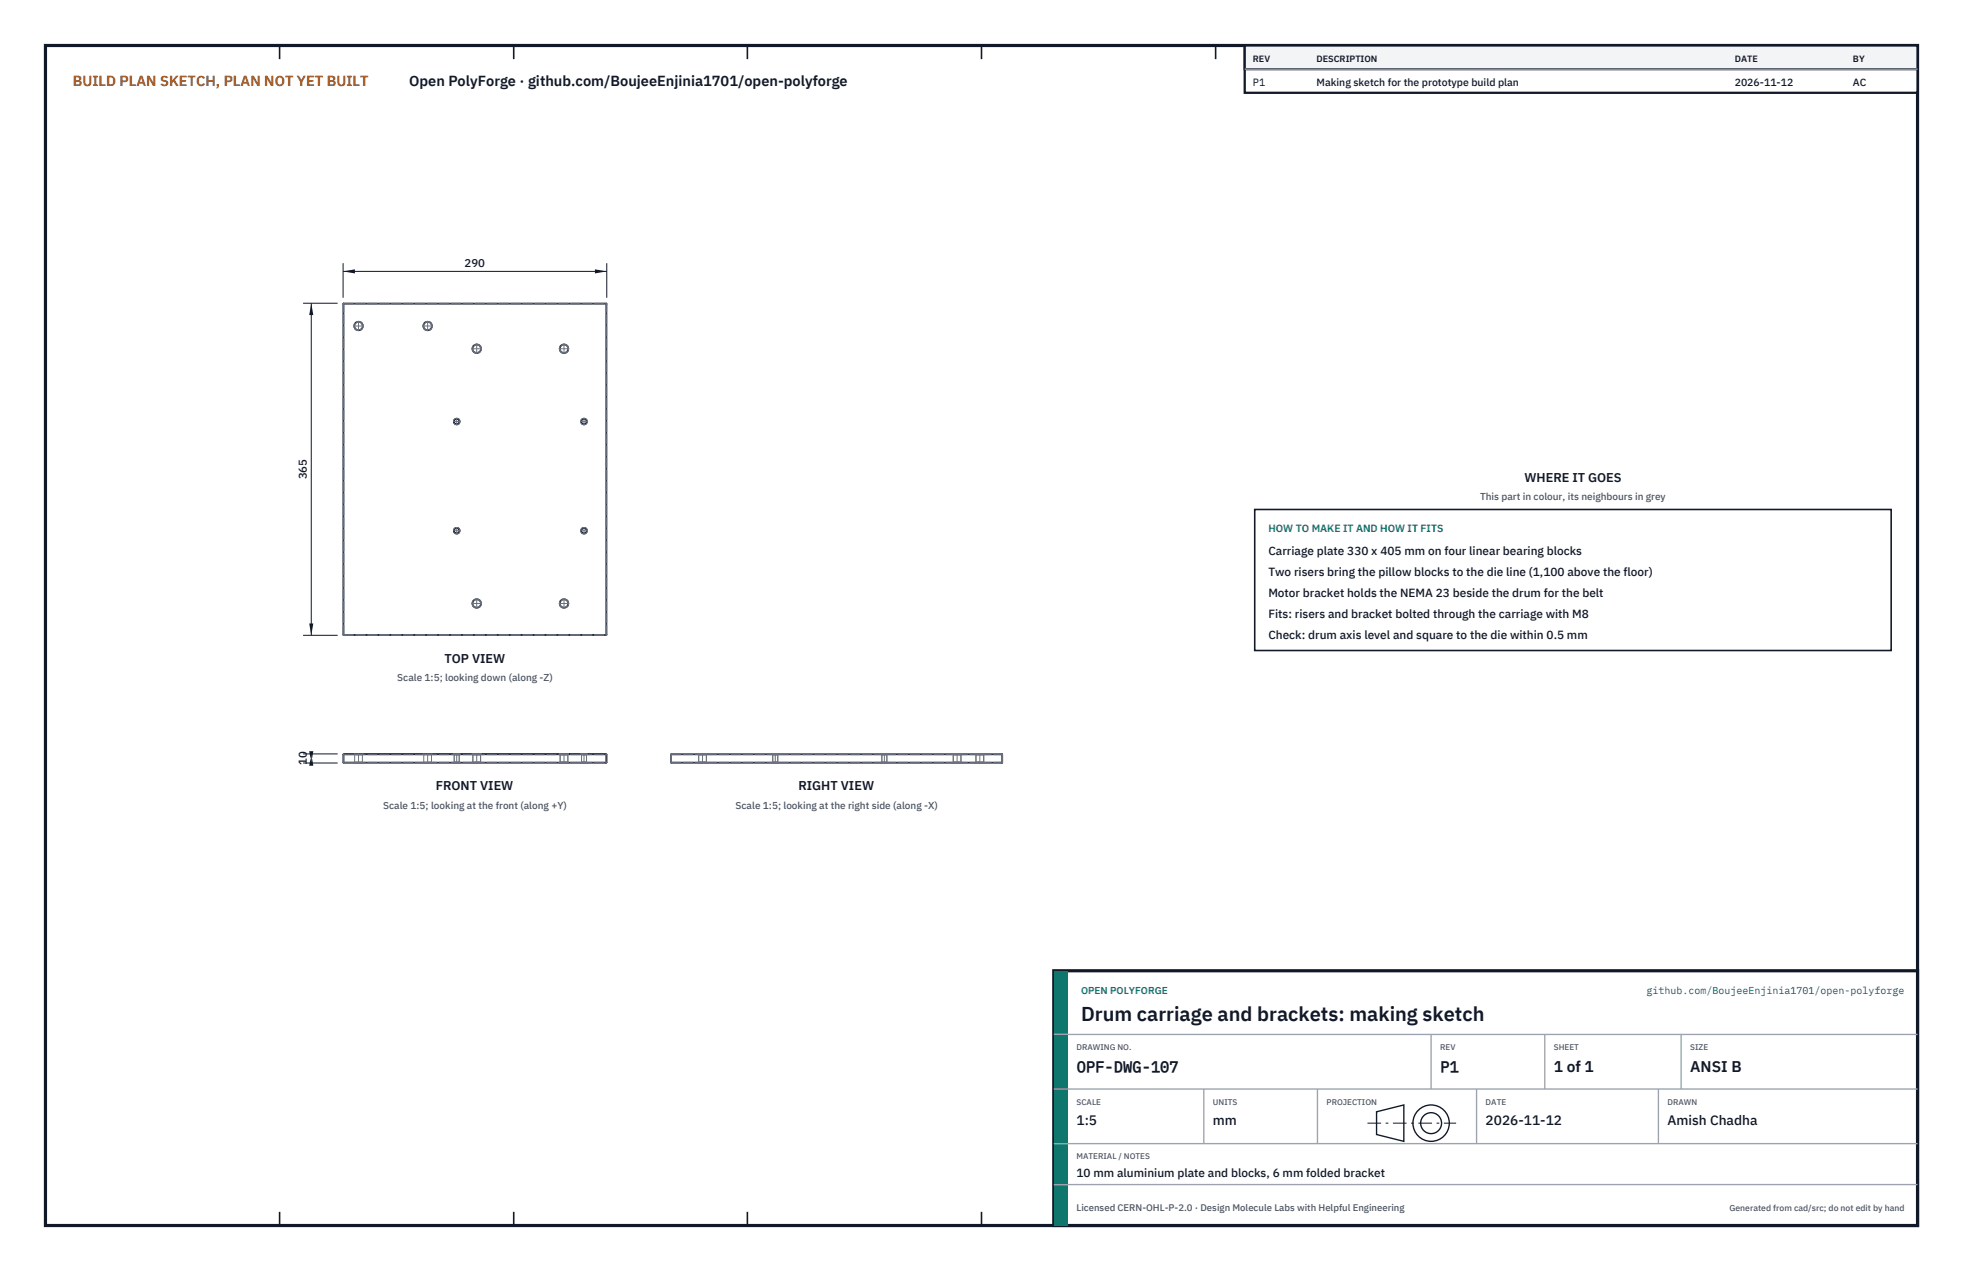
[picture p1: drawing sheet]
<svg xmlns="http://www.w3.org/2000/svg" width="432mm" height="279mm" viewBox="0 0 432 279" stroke-linecap="round" stroke-linejoin="round" font-family="sans-serif">
<path d="M10 10h411.8v259.4h-411.8z" fill="none" stroke="#111827" stroke-width=".7" stroke-linecap="butt"/>
<g fill="none" stroke="#111827" stroke-width=".35">
<path d="M61.5 10v3M113 10v3M164.4 10v3M215.9 10v3M267.4 10v3M318.9 10v3M370.3 10v3M61.5 266.4v3M113 266.4v3M164.4 266.4v3M215.9 266.4v3M267.4 266.4v3"/>
<path d="M318.9 266.4v3M370.3 266.4v3"/>
</g>
<g fill="none" stroke="#111727" stroke-width=".22">
<path d="M75.5 66.8h.1M75.5 66.8v72.7M75.6 66.7l-.1 .1M75.6 66.7v.1M75.6 66.8v72.7M75.6 66.7h57.7M75.6 66.8h57.7M133.3 66.7l.2 .1M133.3 66.7v.1M133.3 66.8h.2M133.3 66.8v72.7M133.5 66.8v72.7"/>
<path d="M75.5 139.5l.1 .2M75.5 139.5h.1M75.6 139.5v.2M75.6 139.7h57.7M75.6 139.5h57.7M133.3 139.5v.2M133.3 139.5h.2M133.5 139.5l-.2 .2M75.5 167.6l.1 .1M75.5 167.6h.1M75.5 165.9h.1M75.5 165.9v1.7"/>
<path d="M75.6 165.7l-.1 .2M75.6 167.6v.1M75.6 165.7v.2M75.6 167.7h57.7M75.6 165.7h57.7M75.6 165.9v1.7M75.6 167.6h57.7M75.6 165.9h57.7M101.2 165.7h.1M105.9 165.7h.1M125.1 165.7h.1M129.2 165.7h.1"/>
<path d="M133.3 165.7l.2 .2M133.3 167.6v.1M133.3 165.7v.2M133.3 167.6h.2M133.3 165.9h.2M133.3 165.9v1.7M133.5 167.6l-.2 .1M133.5 165.9v1.7M147.5 167.6l.2 .1M147.5 167.6h.2M147.5 165.9h.2M147.5 165.9v1.7"/>
<path d="M147.7 165.7l-.2 .2M147.7 167.6v.1M147.7 165.7v.2M147.7 167.7h72.7M147.7 165.7h72.7M147.7 167.6h72.7M147.7 165.9h72.7M147.7 165.9v1.7M220.4 165.7l.1 .2M220.4 167.6v.1M220.4 165.7v.2M220.4 167.6h.1"/>
<path d="M220.4 165.9h.1M220.4 165.9v1.7M220.5 167.6l-.1 .1M220.5 165.9v1.7"/>
<circle cx="78.9" cy="71.7" r=".86"/>
<circle cx="78.9" cy="71.7" r="1.02"/>
<circle cx="94.1" cy="71.7" r="1.02"/>
<circle cx="94.1" cy="71.7" r=".86"/>
<circle cx="104.9" cy="76.7" r="1.02"/>
<circle cx="104.9" cy="76.7" r=".86"/>
<circle cx="124.1" cy="76.7" r="1.02"/>
<circle cx="124.1" cy="76.7" r=".86"/>
<circle cx="100.5" cy="92.7" r=".72"/>
<circle cx="100.5" cy="92.7" r=".55"/>
<circle cx="128.5" cy="92.7" r=".72"/>
<circle cx="128.5" cy="92.7" r=".55"/>
<circle cx="100.5" cy="116.7" r=".72"/>
<circle cx="100.5" cy="116.7" r=".55"/>
<circle cx="128.5" cy="116.7" r=".72"/>
<circle cx="128.5" cy="116.7" r=".55"/>
<circle cx="104.9" cy="132.7" r="1.02"/>
<circle cx="104.9" cy="132.7" r=".86"/>
<circle cx="124.1" cy="132.7" r="1.02"/>
<circle cx="124.1" cy="132.7" r=".86"/>
</g>
<g fill="none" stroke="#6a7180" stroke-width=".22" stroke-dasharray="2.1 .5">
<path d="M75.5 66.8l.1-.1M75.6 66.7h57.7M75.6 66.8h-.1M75.6 66.8h57.7M75.6 66.8v-.1M133.3 66.7v.1M133.5 66.8l-.2-.1M133.5 66.8h-.2M75.5 139.5v-72.7M75.5 139.5l.1 .2M75.6 139.7h57.7M75.6 139.5h-.1"/>
<path d="M75.6 139.5v-72.7M75.6 139.5v.2M75.6 139.5h57.7M133.3 139.5v-72.7M133.3 139.7v-.2M133.5 139.5v-72.7M133.5 139.5l-.2 .2M133.5 139.5h-.2M75.5 167.6v-1.7M75.5 165.9l.1-.2M75.5 167.6h.1M75.6 167.7h57.7"/>
<path d="M75.6 167.7l-.1-.1M75.6 165.9h-.1M75.6 167.6v-1.7M75.6 167.7v-.1M75.6 165.9v-.2M75.6 167.6h57.7M75.6 165.9h57.7M77.9 167.7h2M78 167.6l-.1 .1M78 165.9l-.1-.2M78 167.6v-1.7M78 167.6h1.7"/>
<path d="M78 165.9h1.7M79.7 167.6v-1.7M79.7 167.6h-1.7M79.7 165.9h-1.7M79.9 167.7h-2M79.9 165.7h-2M79.9 167.7l-.2-.1M79.9 165.7l-.2 .2M93.1 167.7h2M93.2 167.6l-.1 .1M93.2 165.9l-.1-.2M93.2 167.6v-1.7"/>
<path d="M93.2 167.6h1.7M93.2 165.9h1.7M94.9 167.6v-1.7M94.9 167.6h-1.7M94.9 165.9h-1.7M95.1 167.7h-2M95.1 165.7h-2M95.1 167.7l-.2-.1M95.1 165.7l-.2 .2M99.8 167.7h1.4M99.8 165.7h1.4M99.9 167.6l-.1 .1"/>
<path d="M99.9 165.9l-.1-.2M99.9 167.6v-1.7M99.9 167.6h1.1M99.9 165.9h1.1M101 167.6v-1.7M101 167.6h-1.1M101 165.9h-1.1M101.2 167.7h-1.4M101.2 165.7h-1.4M101.2 167.7l-.2-.1M101.2 165.7l-.2 .2M103.9 167.7h2"/>
<path d="M103.9 165.7h2M104 167.6l-.1 .1M104 165.9l-.1-.2M104 167.6v-1.7M104 167.6h1.7M104 165.9h1.7M105.7 167.6v-1.7M105.7 167.6h-1.7M105.7 165.9h-1.7M105.9 167.7h-2M105.9 165.7h-2M105.9 167.7l-.2-.1"/>
<path d="M105.9 165.7l-.2 .2M123.1 167.7h2M123.1 165.7h2M123.2 167.6l-.1 .1M123.2 165.9l-.1-.2M123.2 167.6v-1.7M123.2 167.6h1.7M123.2 165.9h1.7M124.9 167.6v-1.7M124.9 167.6h-1.7M124.9 165.9h-1.7M125.1 167.7h-2"/>
<path d="M125.1 165.7h-2M125.1 167.7l-.2-.1M125.1 165.7l-.2 .2M127.8 167.7h1.4M127.8 165.7h1.4M127.9 167.6l-.1 .1M127.9 165.9l-.1-.2M127.9 167.6v-1.7M127.9 167.6h1.1M127.9 165.9h1.1M129 167.6v-1.7M129 167.6h-1.1"/>
<path d="M129 165.9h-1.1M129.2 167.7h-1.4M129.2 165.7h-1.4M129.2 167.7l-.2-.1M129.2 165.7l-.2 .2M133.3 167.6v-1.7M133.3 167.6v.1M133.3 165.7v.2M133.5 167.6l-.2 .1M133.5 165.9l-.2-.2M133.5 167.6h-.2M133.5 165.9h-.2"/>
<path d="M147.5 167.6v-1.7M147.7 167.7h72.7M147.7 165.7h72.7M147.7 167.7l-.2-.1M147.7 165.7l-.2 .2M147.7 167.6v-1.7M147.7 167.6h72.7M147.7 165.9h72.7M147.7 167.6h-.2M147.7 165.9h-.2M147.7 167.7v-.1M147.7 165.7v.2"/>
<path d="M153.5 167.7h1M153.5 165.7h1M153.7 167.6l-.2 .1M153.7 165.9l-.2-.2M153.7 167.6v-1.7M153.7 167.6h.8M153.7 165.9h.8M154.5 167.7h1M154.5 165.7h1M154.5 167.6h.9M154.5 165.9h.9M155.4 167.6l.1 .1"/>
<path d="M155.4 165.9l.1-.2M155.4 167.6v-1.7M155.4 167.6h-1.7M155.4 165.9h-1.7M155.5 167.7h-2M155.5 165.7h-2M169.8 167.7h.7M169.8 165.7h.7M170 167.6l-.2 .1M170 165.9l-.2-.2M170 167.6v-1.7M170 167.6h.5"/>
<path d="M170 165.9h.5M170.5 167.7h.7M170.5 165.7h.7M170.5 167.6h.6M170.5 165.9h.6M171.1 167.6l.1 .1M171.1 165.9l.1-.2M171.1 167.6v-1.7M171.1 167.6h-1.1M171.1 165.9h-1.1M171.2 167.7h-1.4M171.2 165.7h-1.4"/>
<path d="M193.8 167.7h.7M193.8 165.7h.7M194 167.6l-.2 .1M194 165.9l-.2-.2M194 167.6v-1.7M194 167.6h.5M194 165.9h.5M194.5 167.7h.7M194.5 165.7h.7M194.5 167.6h.6M194.5 165.9h.6M195.1 167.6l.1 .1"/>
<path d="M195.1 165.9l.1-.2M195.1 167.6v-1.7M195.1 167.6h-1.1M195.1 165.9h-1.1M195.2 167.7h-1.4M195.2 165.7h-1.4M209.5 167.7h1M209.5 165.7h1M209.7 167.6l-.2 .1M209.7 165.9l-.2-.2M209.7 167.6v-1.7M209.7 167.6h.8"/>
<path d="M209.7 165.9h.8M210.5 167.7h1M210.5 165.7h1M210.5 167.6h.9M210.5 165.9h.9M211.4 167.6l.1 .1M211.4 165.9l.1-.2M211.4 167.6v-1.7M211.4 167.6h-1.7M211.4 165.9h-1.7M211.5 167.7h-2M211.5 165.7h-2"/>
<path d="M214.5 167.7h1M214.5 165.7h1M214.7 167.6l-.2 .1M214.7 165.9l-.2-.2M214.7 167.6v-1.7M214.7 167.6h.8M214.7 165.9h.8M215.5 167.7h1M215.5 165.7h1M215.5 167.6h.9M215.5 165.9h.9M216.4 167.6l.1 .1"/>
<path d="M216.4 165.9l.1-.2M216.4 167.6v-1.7M216.4 167.6h-1.7M216.4 165.9h-1.7M216.5 167.7h-2M216.5 165.7h-2M220.4 167.7l.1-.1M220.4 167.6v-1.7M220.4 167.7v-.1M220.4 165.9v-.2M220.4 167.6h.1M220.5 167.6v-1.7"/>
<path d="M220.5 165.9l-.1-.2M220.5 165.9h-.1"/>
<circle cx="78.9" cy="71.7" r=".86"/>
<circle cx="78.9" cy="71.7" r="1.02"/>
<circle cx="94.1" cy="71.7" r="1.02"/>
<circle cx="94.1" cy="71.7" r=".86"/>
<circle cx="104.9" cy="76.7" r="1.02"/>
<circle cx="104.9" cy="76.7" r=".86"/>
<circle cx="124.1" cy="76.7" r="1.02"/>
<circle cx="124.1" cy="76.7" r=".86"/>
<circle cx="100.5" cy="92.7" r=".72"/>
<circle cx="128.5" cy="92.7" r=".72"/>
<circle cx="100.5" cy="116.7" r=".72"/>
<circle cx="128.5" cy="116.7" r=".72"/>
<circle cx="104.9" cy="132.7" r="1.02"/>
<circle cx="104.9" cy="132.7" r=".86"/>
<circle cx="124.1" cy="132.7" r="1.02"/>
<circle cx="124.1" cy="132.7" r=".86"/>
</g>
<g fill="none" stroke="#6a7180" stroke-width=".22" stroke-dasharray="4.2 .5 0 .5">
<path d="M77.8 71.7h2.1M78.9 72.7v-2.1M93 71.7h2.1M94.1 72.7v-2.1M103.8 76.7h2.1M104.9 77.7v-2.1M123 76.7h2.1M124.1 77.7v-2.1M99.8 92.7h1.4M100.5 93.4v-1.4M127.8 92.7h1.4M128.5 93.4v-1.4"/>
<path d="M99.8 116.7h1.4M100.5 117.4v-1.4M127.8 116.7h1.4M128.5 117.4v-1.4M103.8 132.7h2.1M104.9 133.7v-2.1M123 132.7h2.1M124.1 133.7v-2.1M78.9 167.7v-2M94.1 167.7v-2M100.5 167.7v-2M104.9 167.7v-2"/>
<path d="M124.1 167.7v-2M128.5 167.7v-2M154.5 167.7v-2M170.5 167.7v-2M194.5 167.7v-2M210.5 167.7v-2M215.5 167.7v-2"/>
</g>
<path d="M75.5 57.9v7.6M75.5 59.7h58M133.5 57.9v7.6" fill="none" stroke="#111827" stroke-width=".22"/>
<path d="M75.5 59.7l2.6-.5v.9zM130.9 59.2v.9l2.6-.4z" fill="#111827"/>
<path d="M66.7 66.7h7.6M68.5 66.7v73M66.7 139.7h7.6" fill="none" stroke="#111827" stroke-width=".22"/>
<path d="M68.5 66.7l-.5 2.6h.9zM68 137.1h.9l-.4 2.6z" fill="#111827"/>
<path d="M66.7 165.7h7.6M66.7 167.7h7.6M68.5 165.7v2" fill="none" stroke="#111827" stroke-width=".22"/>
<path d="M68.5 165.7l-.5 2.6h.9zM68 165.1h.9l-.4 2.6z" fill="#111827"/>
<path d="M276 112h140v31h-140z" fill="#fff" stroke="#111827" stroke-width=".35"/>
<path d="M273.8 10h148v10.4h-148z" fill="#fff" stroke="#111827" stroke-width=".5"/>
<path d="M273.8 10h148v5.2h-148z" fill="#f3f4f6" stroke="#111827" stroke-width=".5"/>
<path d="M273.8 15.2h148" fill="none" stroke="#9ca3af" stroke-width=".3"/>
<path d="M231.8 213.4h190v56h-190z" fill="#fff" stroke="#111827" stroke-width=".7" stroke-linecap="butt"/>
<path d="M231.8 213.4h3v56h-3z" fill="#0f766e"/>
<path d="M231.8 227.4h190M231.8 239.4h190M264.8 239.4v12M289.8 239.4v12M314.8 227.4v12M324.8 239.4v12M339.8 227.4v12M364.8 239.4v12M369.8 227.4v12M231.8 251.4h190M231.8 260.4h190" fill="none" stroke="#9ca3af" stroke-width=".3"/>
<g fill="none" stroke="#111827" stroke-width=".3">
<path d="M302.8 244.4l6-1.5v8l-6-1.5z"/>
<circle cx="314.8" cy="246.9" r="4"/>
<circle cx="314.8" cy="246.9" r="2.3"/>
</g>
<path d="M300.8 246.9h19.5" fill="none" stroke="#111827" stroke-width=".22" stroke-dasharray="3 1 .6 1" stroke-linecap="butt"/>
<text font-size="4.4" fill="#111827" x="237.8" y="224.4">Drum carriage and brackets: making sketch</text>
<g font-size="3.4" fill="#111827">
<text x="236.8" y="235.6">OPF-DWG-107</text>
<text x="316.8" y="235.6">P1</text>
<text x="341.8" y="235.6">1 of 1</text>
<text x="371.8" y="235.6">ANSI B</text>
</g>
<text font-size="3.2" fill="#b45309" x="16" y="19">BUILD PLAN SKETCH, PLAN NOT YET BUILT</text>
<text font-size="3.2" fill="#111827" x="90" y="19">Open PolyForge · github.com/BoujeeEnjinia1701/open-polyforge</text>
<g font-size="3" fill="#111827">
<text x="236.8" y="247.2">1:5</text>
<text x="266.8" y="247.2">mm</text>
<text x="326.8" y="247.2">2026-11-12</text>
<text x="366.8" y="247.2">Amish Chadha</text>
</g>
<g font-size="2.8" fill="#111827">
<text x="335.3" y="106">WHERE IT GOES</text>
<text x="97.8" y="145.7">TOP VIEW</text>
<text x="95.9" y="173.8">FRONT VIEW</text>
<text x="175.6" y="173.8">RIGHT VIEW</text>
</g>
<g font-size="2.6" fill="#111827">
<text x="279" y="122">Carriage plate 330 x 405 mm on four linear bearing blocks</text>
<text x="279" y="126.6">Two risers bring the pillow blocks to the die line (1,100 above the floor)</text>
<text x="279" y="131.2">Motor bracket holds the NEMA 23 beside the drum for the belt</text>
<text x="279" y="135.8">Fits: risers and bracket bolted through the carriage with M8</text>
<text x="279" y="140.4">Check: drum axis level and square to the die within 0.5 mm</text>
<text x="236.8" y="258.8">10 mm aluminium plate and blocks, 6 mm folded bracket</text>
</g>
<g font-size="2.5" fill="#111827">
<text x="102.2" y="58.7">290</text>
<text x="67.5" y="105.4" transform="rotate(-90 67.5 105.4)">365</text>
<text x="67.5" y="168.2" transform="rotate(-90 67.5 168.2)">10</text>
</g>
<g font-size="2.3" fill="#111827">
<text x="275.6" y="18.8">P1</text>
<text x="289.6" y="18.8">Making sketch for the prototype build plan</text>
<text x="381.6" y="18.8">2026-11-12</text>
<text x="407.6" y="18.8">AC</text>
</g>
<text font-size="2.3" fill="#0f766e" x="279" y="117">HOW TO MAKE IT AND HOW IT FITS</text>
<g font-size="2.2" fill="#4b5563">
<text x="325.6" y="110">This part in colour, its neighbours in grey</text>
<text x="87.4" y="149.7">Scale 1:5; looking down (along -Z)</text>
<text x="84.3" y="177.8">Scale 1:5; looking at the front (along +Y)</text>
<text x="161.8" y="177.8">Scale 1:5; looking at the right side (along -X)</text>
</g>
<g font-size="2.2" fill="#0f766e">
<text x="237.8" y="218.4">OPEN POLYFORGE</text>
<text x="362.2" y="218.4">github.com/BoujeeEnjinia1701/open-polyforge</text>
</g>
<text font-size="2.1" fill="#4b5563" x="236.8" y="266.2">Licensed CERN-OHL-P-2.0 · Design Molecule Labs with Helpful Engineering</text>
<g font-size="2" fill="#111827">
<text x="275.6" y="13.6">REV</text>
<text x="289.6" y="13.6">DESCRIPTION</text>
<text x="381.6" y="13.6">DATE</text>
<text x="407.6" y="13.6">BY</text>
</g>
<text font-size="1.9" fill="#4b5563" x="380.4" y="266.2">Generated from cad/src; do not edit by hand</text>
<g font-size="1.8" fill="#4b5563">
<text x="236.8" y="230.8">DRAWING NO.</text>
<text x="316.8" y="230.8">REV</text>
<text x="341.8" y="230.8">SHEET</text>
<text x="371.8" y="230.8">SIZE</text>
<text x="236.8" y="242.8">SCALE</text>
<text x="266.8" y="242.8">UNITS</text>
<text x="291.8" y="242.8">PROJECTION</text>
<text x="326.8" y="242.8">DATE</text>
<text x="366.8" y="242.8">DRAWN</text>
<text x="236.8" y="254.8">MATERIAL / NOTES</text>
</g>
</svg>
